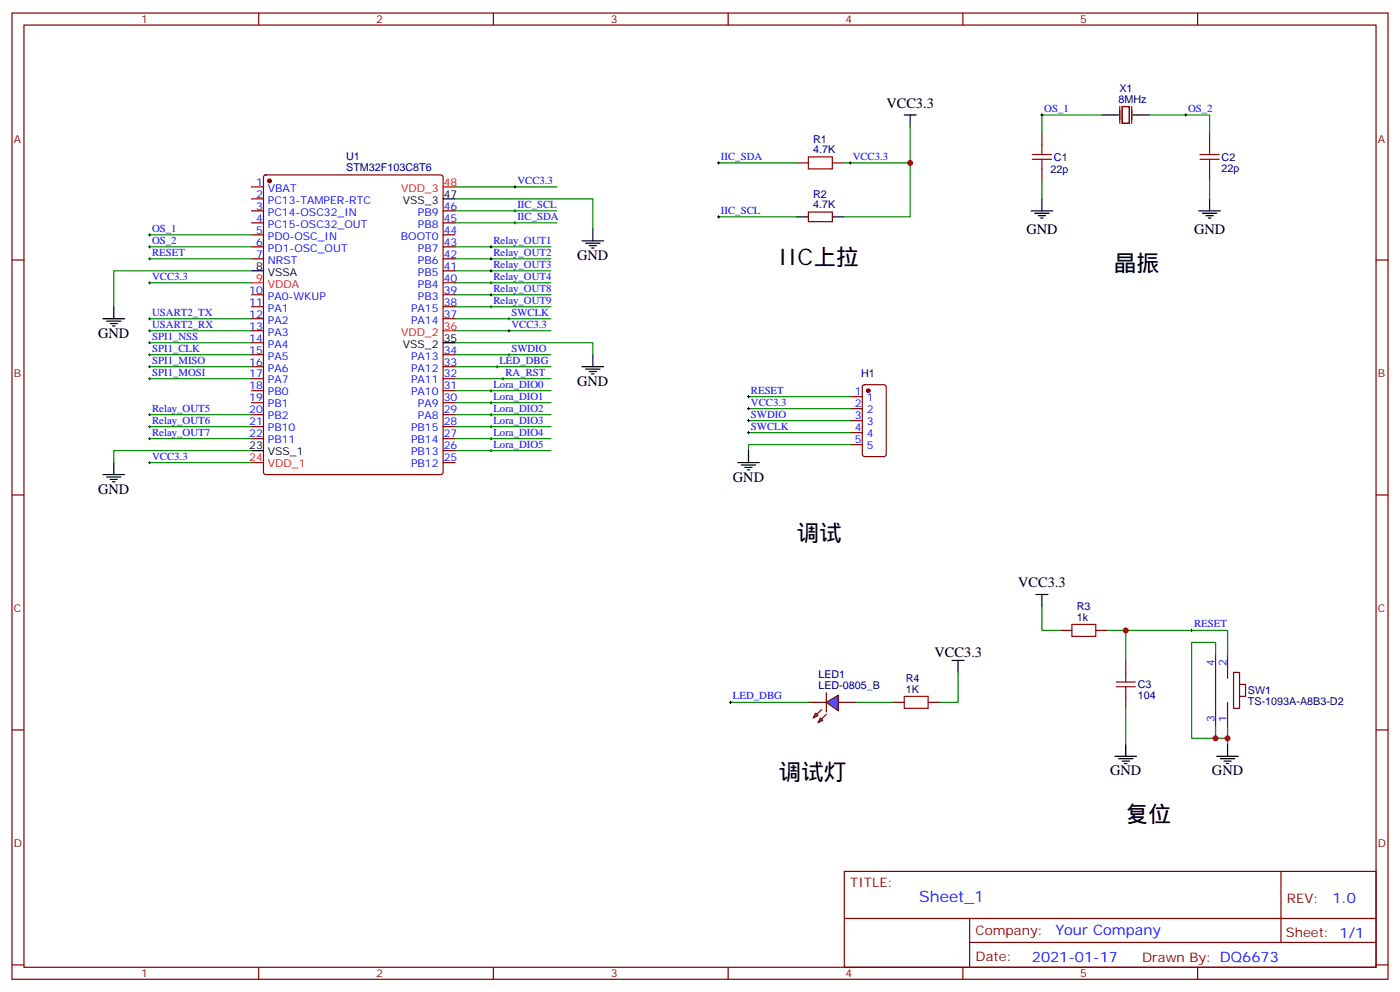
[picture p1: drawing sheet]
<svg xmlns="http://www.w3.org/2000/svg" width="412mm" height="292mm" viewBox="0 0 412 292" stroke-linecap="round" stroke-linejoin="round" font-family="sans-serif">
<g fill="none" stroke="#870000" stroke-width=".35">
<path d="M3.5 3.8h405.4v284.4h-405.4zM7.1 7.4h398.2v277.3h-398.2zM76.2 3.8v3.6M145.3 3.8v3.6M214.5 3.8v3.6M283.6 3.8v3.6M352.8 3.8v3.6M306.9 39.1v3.6M329.8 31.4v4.9M330.6 31.4h2.1v4.9h-2.1zM333.4 31.4v4.9M356.3 39.1v3.6"/>
<path d="M234.6 47.9h3.5M245.2 47.9h3.5M306.9 49.7v3.5M356.3 49.7v3.5M3.5 76.5h3.6M238.1 62.4h7.1v2.8h-7.1zM405.3 76.5h3.6M250.5 116.7h3.5M254.2 113.4l.5-.2h5.6l.7 .4 .1 20.1-.5 .6-5.9 .1-.6-.5-.1-20zM250.5 130.8h3.5M250.5 127.3h3.5M250.5 123.8h3.5"/>
<path d="M250.5 120.3h3.5M3.5 145.7h3.6M405.3 145.7h3.6M312.2 185.5h3.5M322.8 185.5h3.5M331.6 194.3v3.6M3.5 214.8h3.6M262.8 206.7h3.5M273.4 206.7h3.5M331.6 204.9v3.6M405.3 214.8h3.6M248.7 256.4h156.6v28.3h-156.6z"/>
<path d="M377.3 256.5v20.8M248.7 270.3h156.5M285.6 277.3h119.6M285.6 270.3v14.1M3.5 284h3.6M76.2 284.7v3.5M145.3 284.7v3.5M214.5 284.7v3.5M283.6 284.7v3.5M352.8 284.7v3.5M405.3 284h3.6"/>
</g>
<g fill="none" stroke="#000" stroke-width=".35">
<path d="M266.3 33.8h3.6M268.1 33.8v3.6M324.6 33.8h4.9M333.7 33.8h5M306.9 58.5v3.6M356.3 58.5v3.6M234.6 63.8h3.5M245.2 63.8h3.5M303.7 62.1h6.4M304.8 62.8h4.2M305.9 63.5h2.1M306.6 64.2h.7"/>
<path d="M353.1 62.1h6.4M354.2 62.8h4.2M355.2 63.5h2.2M356 64.2h.7M217.3 136.1h6.4M218.4 136.8h4.2M219.4 137.5h2.1M220.1 138.3h.7M220.5 132.6v3.5M305.2 174.9h3.5M306.9 174.9v3.6M280.5 194.3h3.5"/>
<path d="M282.2 194.3v3.6M331.6 219v3.6M328.4 222.6h6.4M329.5 223.3h4.2M330.6 224h2.1M331.3 224.7h.7"/>
</g>
<g fill="none" stroke="#a10000" stroke-width=".35">
<path d="M238.1 46.2h7.1v3.5h-7.1zM304.1 46.9h5.6M304.1 45.5h5.6M306.9 42.7v2.8M306.9 46.9v2.8M353.5 46.9h5.6M353.5 45.5h5.6M356.3 42.7v2.8M356.3 46.9v2.8M315.7 183.8h7.1v3.5h-7.1zM331.6 197.9v2.8M266.3 204.9h7.1v3.6h-7.1z"/>
<path d="M328.8 202.1h5.6M328.8 200.7h5.6M331.6 202.1v2.8"/>
</g>
<g fill="none" stroke="#008700" stroke-width=".35">
<path d="M268.1 37.4v10.5h-19.4M324.6 33.8h-17.7v5.3M338.7 33.8h17.6v5.3M211.7 47.9h22.9M268.1 47.9v15.9h-19.4M306.9 53.2v5.3M356.3 53.2v5.3M211.7 63.8h22.9M220.5 116.7h30M220.5 123.8h30M220.5 127.3h30M220.5 120.3h30"/>
<path d="M250.5 130.8h-30v1.8M306.9 178.5v7h5.3M331.6 185.5v8.8M331.6 208.5v10.5"/>
</g>
<g fill="none" stroke="#000" stroke-width=".29">
<path d="M306.6 33.8h.7M306.9 33.5v.7M348.9 33.8h.7M349.2 33.5v.7M211.3 47.9h.7M211.7 47.6v.7M250.1 47.9h.7M250.5 47.6v.7M211.3 63.8h.7M211.7 63.5v.7M220.1 116.7h.7M220.5 116.4v.7"/>
<path d="M220.5 119.9v.7M220.1 120.3h.7M220.1 123.8h.7M220.1 127.3h.7M220.5 123.4v.7M220.5 127v.7"/>
</g>
<circle cx="255.8" cy="115" r=".53" fill="#870000" stroke="#870000" stroke-width=".35"/>
<path d="M243.4 206.7l3.5-2.1v4.6z" fill="#09f" stroke="#870000" stroke-width=".35"/>
<path d="M243.4 203.9v5.6z" fill="#f00" stroke="#870000" stroke-width=".35"/>
<g fill="#870000" stroke="#870000" stroke-width=".35">
<path d="M243.4 210.2l-1.4 1.4z"/>
<path d="M242 208.8l-1.4 1.4z"/>
</g>
<g fill="#09f" stroke="#870000" stroke-width=".35">
<path d="M241.7 211.3l.7 .7-1.5 .7z"/>
<path d="M240.2 209.9l.7 .7-1.4 .7z"/>
</g>
<g fill="none" stroke="#870000" stroke-width=".35">
<path d="M74.1 55h3.5M74.1 58.5h3.5M77.8 51.7l.5-.2h51.5l.7 .4v87.1l-.4 .6-51.8 .1-.6-.5-.1-87zM74.1 62.1h3.5M74.1 65.6h3.5M74.1 69.1h3.5M74.1 72.6h3.5M74.1 76.2h3.5M130.5 62.1h3.6M130.5 65.6h3.6M130.5 69.1h3.6M130.5 72.6h3.6"/>
<path d="M130.5 76.2h3.6M130.5 79.7h3.6M74.1 86.7h3.5M74.1 90.3h3.5M74.1 93.8h3.5M74.1 97.3h3.5M130.5 86.7h3.6M130.5 90.3h3.6M130.5 93.8h3.6M130.5 83.2h3.6M74.1 100.9h3.5M74.1 104.4h3.5"/>
<path d="M74.1 107.9h3.5M74.1 111.4h3.5M74.1 115h3.5M74.1 118.5h3.5M130.5 104.4h3.6M130.5 107.9h3.6M130.5 111.4h3.6M130.5 115h3.6M130.5 118.5h3.6M74.1 122h3.5M74.1 125.6h3.5M74.1 129.1h3.5"/>
<path d="M130.5 122h3.6M130.5 125.6h3.6M130.5 129.1h3.6M130.5 136.1h3.6M130.5 132.6h3.6M358.1 192.6v21.1M361.6 192.6v7M363.4 197.9h1.7v10.6h-1.7zM238.1 206.7h5.3M246.9 206.7h5.3M361.6 206.7v7M365.1 201.4h1.8v3.5h-1.8"/>
</g>
<g fill="none" stroke="#008700" stroke-width=".35">
<path d="M134.1 58.5h40.5v8.8M134.1 55h29.9M44.1 69.1h30M44.1 72.6h30M44.1 76.2h30M74.1 79.7h-40.6v10.6M134.1 65.6h29.9M134.1 62.1h29.9M134.1 72.6h28.2M134.1 76.2h28.2M134.1 79.7h28.2M44.1 93.8h30"/>
<path d="M44.1 97.3h30M44.1 83.2h30M134.1 93.8h28.2M134.1 97.3h28.2M134.1 83.2h28.2M134.1 90.3h28.2M134.1 86.7h28.2M44.1 107.9h30M44.1 111.4h30M44.1 104.4h30M44.1 100.9h30M134.1 100.9h40.5v3.5"/>
<path d="M134.1 104.4h28.2M134.1 107.9h28.2M134.1 111.4h28.2M134.1 115h28.2M134.1 118.5h28.2M44.1 136.1h30M44.1 122h30M44.1 125.6h30M44.1 129.1h30M74.1 132.6h-40.6v3.5M134.1 122h28.2M134.1 125.6h28.2"/>
<path d="M134.1 129.1h28.2M134.1 132.6h28.2M282.2 197.9v8.8h-5.3M326.3 185.5h35.3v7.1M358.1 192.6v-3.5h-7.1v28.2h7.1M215.2 206.7h22.9M252.2 206.7h10.6M358.1 213.7v3.6h3.5M361.6 213.7v5.3"/>
</g>
<g fill="none" stroke="#000" stroke-width=".29">
<path d="M151.3 55h.7M151.7 54.6v.8M43.7 72.6h.7M43.7 69.1h.7M43.7 76.2h.7M44.1 68.8v.7M44.1 72.3v.7M44.1 75.8v.7M144.3 72.6h.7M144.3 76.2h.7M144.3 79.7h.7M144.6 72.3v.7"/>
<path d="M144.6 75.8v.7M144.6 79.3v.7M151.3 65.6h.7M151.3 62.1h.7M151.7 61.7v.7M151.7 65.2v.7M43.7 93.8h.7M43.7 97.3h.7M43.7 83.2h.7M44.1 82.9v.7M44.1 93.5v.7M44.1 97v.7"/>
<path d="M144.3 83.2h.7M144.3 90.3h.7M144.3 86.7h.7M144.6 82.9v.7M144.6 86.4v.7M144.6 89.9v.7M149.6 93.8h.7M149.6 97.3h.7M149.9 93.5v.7M149.9 97v.7M43.7 104.4h.7M43.7 111.4h.7"/>
<path d="M43.7 107.9h.7M43.7 100.9h.7M44.1 100.5v.7M44.1 104v.7M44.1 107.6v.7M44.1 111.1v.7M144.3 118.5h.7M144.3 115h.7M144.6 114.6v.7M144.6 118.1v.8M146 107.9h.8M146.4 107.6v.7"/>
<path d="M147.8 111.4h.7M148.2 111.1v.7M149.6 104.4h.7M149.9 104v.7M43.7 136.1h.7M43.7 129.1h.7M43.7 125.6h.7M43.7 122h.7M44.1 121.7v.7M44.1 125.2v.7M44.1 128.7v.7M44.1 135.8v.7"/>
<path d="M144.3 132.6h.7M144.3 129.1h.7M144.3 125.6h.7M144.3 122h.7M144.6 121.7v.7M144.6 125.2v.7M144.6 128.7v.7M144.6 132.3v.7M350.7 185.5h.7M351 185.2v.7M214.8 206.7h.7M215.2 206.3v.7"/>
</g>
<g fill="none" stroke="#000" stroke-width=".35">
<path d="M130.5 58.5h3.6M74.1 79.7h3.5M171.4 70.9h6.4M172.5 71.6h4.2M173.6 72.3h2.1M174.3 73h.7M174.6 67.3v3.6M30.3 93.8h6.4M31.4 94.5h4.2M32.5 95.2h2.1M33.2 95.9h.7M33.5 90.3v3.5"/>
<path d="M130.5 100.9h3.6M171.4 107.9h6.4M172.5 108.6h4.2M173.6 109.3h2.1M174.3 110h.7M174.6 104.4v3.5M30.3 139.7h6.4M33.5 136.1v3.6M74.1 132.6h3.5M31.4 140.4h4.2M32.5 141.1h2.1M33.2 141.8h.7"/>
<path d="M361.6 219v3.6M358.4 222.6h6.4M359.5 223.3h4.2M360.5 224h2.2M361.2 224.7h.7"/>
</g>
<circle cx="79.4" cy="53.2" r=".53" fill="#870000" stroke="#870000" stroke-width=".35"/>
<path d="M130.5 55h3.6M74.1 83.2h3.5M130.5 97.3h3.6M74.1 136.1h3.5" fill="none" stroke="#f00" stroke-width=".35"/>
<g fill="#c00">
<circle cx="268.1" cy="47.9" r=".88"/>
<circle cx="331.6" cy="185.5" r=".88"/>
<circle cx="361.6" cy="217.3" r=".88"/>
<circle cx="358.1" cy="217.3" r=".88"/>
</g>
<g font-size="6.7">
<text x="229.3" y="77.9">IIC上拉</text>
<text x="328.1" y="79.7">晶振</text>
<text x="234.6" y="159.1">调试</text>
<text x="229.3" y="229.6">调试灯</text>
<text x="331.6" y="242">复位</text>
</g>
<text font-size="4.6" fill="#00f" x="270.8" y="265.5">Sheet_1</text>
<g font-size="4.2">
<text x="261.1" y="31.7">VCC3.3</text>
<text x="302.3" y="68.8">GND</text>
<text x="351.7" y="68.8">GND</text>
<text x="170" y="76.5">GND</text>
<text x="28.9" y="99.4">GND</text>
<text x="170" y="113.6">GND</text>
<text x="215.9" y="141.8">GND</text>
<text x="28.9" y="145.3">GND</text>
<text x="299.9" y="172.9">VCC3.3</text>
<text x="275.3" y="193.3">VCC3.3</text>
<text x="327" y="228.2">GND</text>
<text x="357" y="228.2">GND</text>
</g>
<g font-size="4.2" fill="#00f">
<text x="392.5" y="265.7">1.0</text>
<text x="310.9" y="275.3">Your Company</text>
<text x="304" y="283.1">2021-01-17</text>
</g>
<g font-size="3.9" fill="#800">
<text x="250.5" y="261">TITLE:</text>
<text x="379.1" y="265.7">REV:</text>
<text x="287.4" y="275.2">Company:</text>
<text x="378.7" y="275.8">Sheet: 1/1</text>
<text x="287.4" y="282.9">Date:</text>
<text x="336.4" y="283">Drawn By: DQ6673</text>
</g>
<g font-size="3.2" fill="#800">
<text x="41.6" y="6.8">1</text>
<text x="110.8" y="6.8">2</text>
<text x="179.9" y="6.8">3</text>
<text x="249.1" y="6.8">4</text>
<text x="318.2" y="6.8">5</text>
<text x="4.1" y="41.9">A</text>
<text x="405.9" y="41.9">A</text>
<text x="4.1" y="111.1">B</text>
<text x="405.9" y="111.1">B</text>
<text x="4.1" y="180.2">C</text>
<text x="405.9" y="180.2">C</text>
<text x="4.1" y="249.4">D</text>
<text x="405.9" y="249.4">D</text>
<text x="41.6" y="287.7">1</text>
<text x="110.8" y="287.7">2</text>
<text x="179.9" y="287.7">3</text>
<text x="249.1" y="287.7">4</text>
<text x="318.2" y="287.7">5</text>
</g>
<g font-size="3.2" fill="#000080">
<text x="329.7" y="27.1">X1</text>
<text x="329.5" y="30.3">8MHz</text>
<text x="239.5" y="41.9">R1</text>
<text x="102" y="47.1">U1</text>
<text x="239.5" y="45.1">4.7K</text>
<text x="310.4" y="47.4">C1</text>
<text x="359.8" y="47.4">C2</text>
<text x="102" y="50.2">STM32F103C8T6</text>
<text x="309.5" y="50.8">22p</text>
<text x="359.8" y="50.5">22p</text>
<text x="239.5" y="58.2">R2</text>
<text x="239.5" y="61.3">4.7K</text>
<text x="253.7" y="110.9">H1</text>
<text x="317.2" y="179.5">R3</text>
<text x="317.2" y="182.7">1k</text>
<text x="241.1" y="202.8">LED-0805_B</text>
<text x="241.1" y="199.6">LED1</text>
<text x="266.8" y="203.9">1K</text>
<text x="266.8" y="200.7">R4</text>
<text x="335.1" y="202.5">C3</text>
<text x="335.1" y="205.7">104</text>
<text x="367.6" y="207.5">TS-1093A-A8B3-D2</text>
<text x="367.6" y="204.2">SW1</text>
</g>
<g font-size="3.2" fill="#00f">
<text x="307.6" y="32.9">OS_1</text>
<text x="350" y="32.9">OS_2</text>
<text x="212.4" y="47.1">IIC_SDA</text>
<text x="251.2" y="47.1">VCC3.3</text>
<text x="75.4" y="54.6">1</text>
<text x="75.4" y="58.2">2</text>
<text x="78.9" y="56.4">VBAT</text>
<text x="78.9" y="59.9">PC13-TAMPER-RTC</text>
<text x="152.4" y="54.1">VCC3.3</text>
<text x="75.4" y="61.7">3</text>
<text x="75.4" y="65.2">4</text>
<text x="78.9" y="63.5">PC14-OSC32_IN</text>
<text x="123.1" y="63.5">PB9</text>
<text x="130.7" y="65.2">45</text>
<text x="130.7" y="61.7">46</text>
<text x="152.4" y="64.7">IIC_SDA</text>
<text x="152.4" y="61.2">IIC_SCL</text>
<text x="212.4" y="62.9">IIC_SCL</text>
<text x="44.8" y="71.8">OS_2</text>
<text x="44.8" y="68.2">OS_1</text>
<text x="75.4" y="68.8">5</text>
<text x="78.9" y="67">PC15-OSC32_OUT</text>
<text x="78.9" y="70.5">PD0-OSC_IN</text>
<text x="118.1" y="70.5">BOOT0</text>
<text x="123.1" y="67">PB8</text>
<text x="130.7" y="68.8">44</text>
<text x="145.3" y="71.8">Relay_OUT1</text>
<text x="44.8" y="75.3">RESET</text>
<text x="75.4" y="72.3">6</text>
<text x="75.4" y="75.8">7</text>
<text x="78.9" y="74">PD1-OSC_OUT</text>
<text x="78.9" y="77.6">NRST</text>
<text x="123.1" y="77.6">PB6</text>
<text x="123.1" y="74">PB7</text>
<text x="130.7" y="75.8">42</text>
<text x="130.7" y="72.3">43</text>
<text x="145.3" y="75.3">Relay_OUT2</text>
<text x="44.8" y="82.3">VCC3.3</text>
<text x="123.1" y="81.1">PB5</text>
<text x="130.7" y="82.9">40</text>
<text x="130.7" y="79.3">41</text>
<text x="145.3" y="82.3">Relay_OUT4</text>
<text x="145.3" y="78.8">Relay_OUT3</text>
<text x="73.4" y="86.4">10</text>
<text x="73.4" y="89.9">11</text>
<text x="78.9" y="88.2">PA0-WKUP</text>
<text x="123.1" y="88.2">PB3</text>
<text x="123.1" y="84.6">PB4</text>
<text x="130.7" y="89.9">38</text>
<text x="130.7" y="86.4">39</text>
<text x="145.3" y="89.4">Relay_OUT9</text>
<text x="145.3" y="85.9">Relay_OUT8</text>
<text x="44.8" y="92.9">USART2_TX</text>
<text x="73.4" y="93.5">12</text>
<text x="78.9" y="91.7">PA1</text>
<text x="78.9" y="95.2">PA2</text>
<text x="121.1" y="95.2">PA14</text>
<text x="121.1" y="91.7">PA15</text>
<text x="130.7" y="93.5">37</text>
<text x="150.6" y="92.9">SWCLK</text>
<text x="44.8" y="100">SPI1_NSS</text>
<text x="44.8" y="96.4">USART2_RX</text>
<text x="73.4" y="97">13</text>
<text x="73.4" y="100.5">14</text>
<text x="78.9" y="98.7">PA3</text>
<text x="150.6" y="96.4">VCC3.3</text>
<text x="44.8" y="107">SPI1_MISO</text>
<text x="44.8" y="103.5">SPI1_CLK</text>
<text x="73.4" y="104">15</text>
<text x="73.4" y="107.6">16</text>
<text x="78.9" y="102.3">PA4</text>
<text x="78.9" y="105.8">PA5</text>
<text x="121.1" y="105.8">PA13</text>
<text x="130.7" y="107.6">33</text>
<text x="130.7" y="104">34</text>
<text x="147.1" y="107">LED_DBG</text>
<text x="150.6" y="103.5">SWDIO</text>
<text x="44.8" y="110.6">SPI1_MOSI</text>
<text x="73.4" y="111.1">17</text>
<text x="78.9" y="109.3">PA6</text>
<text x="78.9" y="112.9">PA7</text>
<text x="121.1" y="112.9">PA11</text>
<text x="121.1" y="109.3">PA12</text>
<text x="130.7" y="111.1">32</text>
<text x="148.9" y="110.5">RA_RST</text>
<text x="73.4" y="114.6">18</text>
<text x="73.4" y="118.1">19</text>
<text x="78.9" y="116.4">PB0</text>
<text x="78.9" y="119.9">PB1</text>
<text x="121.1" y="116.4">PA10</text>
<text x="123.1" y="119.9">PA9</text>
<text x="130.7" y="118.1">30</text>
<text x="130.7" y="114.6">31</text>
<text x="145.3" y="117.6">Lora_DIO1</text>
<text x="145.3" y="114.1">Lora_DIO0</text>
<text x="221.2" y="119.4">VCC3.3</text>
<text x="221.2" y="115.9">RESET</text>
<text x="251.8" y="119.9">2</text>
<text x="251.8" y="116.4">1</text>
<text x="255.3" y="118.1">1</text>
<text x="44.8" y="124.7">Relay_OUT6</text>
<text x="44.8" y="121.1">Relay_OUT5</text>
<text x="73.4" y="121.7">20</text>
<text x="73.4" y="125.2">21</text>
<text x="78.9" y="123.4">PB2</text>
<text x="123.1" y="123.4">PA8</text>
<text x="130.7" y="125.2">28</text>
<text x="130.7" y="121.7">29</text>
<text x="145.3" y="124.7">Lora_DIO3</text>
<text x="145.3" y="121.1">Lora_DIO2</text>
<text x="221.2" y="122.9">SWDIO</text>
<text x="251.8" y="123.4">3</text>
<text x="255.3" y="125.2">3</text>
<text x="255.3" y="121.7">2</text>
<text x="44.8" y="128.2">Relay_OUT7</text>
<text x="73.4" y="128.7">22</text>
<text x="78.9" y="127">PB10</text>
<text x="78.9" y="130.5">PB11</text>
<text x="121.1" y="130.5">PB14</text>
<text x="121.1" y="127">PB15</text>
<text x="130.7" y="128.7">27</text>
<text x="145.3" y="131.7">Lora_DIO5</text>
<text x="145.3" y="128.2">Lora_DIO4</text>
<text x="221.2" y="126.4">SWCLK</text>
<text x="251.8" y="130.5">5</text>
<text x="251.8" y="127">4</text>
<text x="255.3" y="128.7">4</text>
<text x="44.8" y="135.3">VCC3.3</text>
<text x="121.1" y="137.5">PB12</text>
<text x="121.1" y="134">PB13</text>
<text x="130.7" y="135.8">25</text>
<text x="130.7" y="132.3">26</text>
<text x="255.3" y="132.3">5</text>
<text x="351.7" y="184.6">RESET</text>
<text x="357.7" y="195.9" transform="rotate(-90 357.7 195.9)">4</text>
<text x="361.2" y="195.9" transform="rotate(-90 361.2 195.9)">2</text>
<text x="215.9" y="205.8">LED_DBG</text>
<text x="357.7" y="212.4" transform="rotate(-90 357.7 212.4)">3</text>
<text x="361.2" y="212.4" transform="rotate(-90 361.2 212.4)">1</text>
</g>
<g font-size="3.2" fill="#f00">
<text x="118.1" y="56.4">VDD_3</text>
<text x="130.7" y="54.6">48</text>
<text x="75.4" y="82.9">9</text>
<text x="78.9" y="84.6">VDDA</text>
<text x="118.1" y="98.7">VDD_2</text>
<text x="130.7" y="97">36</text>
<text x="73.4" y="135.8">24</text>
<text x="78.9" y="137.5">VDD_1</text>
</g>
<g font-size="3.2">
<text x="118.7" y="59.9">VSS_3</text>
<text x="130.7" y="58.2">47</text>
<text x="75.4" y="79.3">8</text>
<text x="78.9" y="81.1">VSSA</text>
<text x="130.7" y="100.5">35</text>
<text x="118.7" y="102.3">VSS_2</text>
<text x="73.4" y="132.3">23</text>
<text x="78.9" y="134">VSS_1</text>
</g>
</svg>
